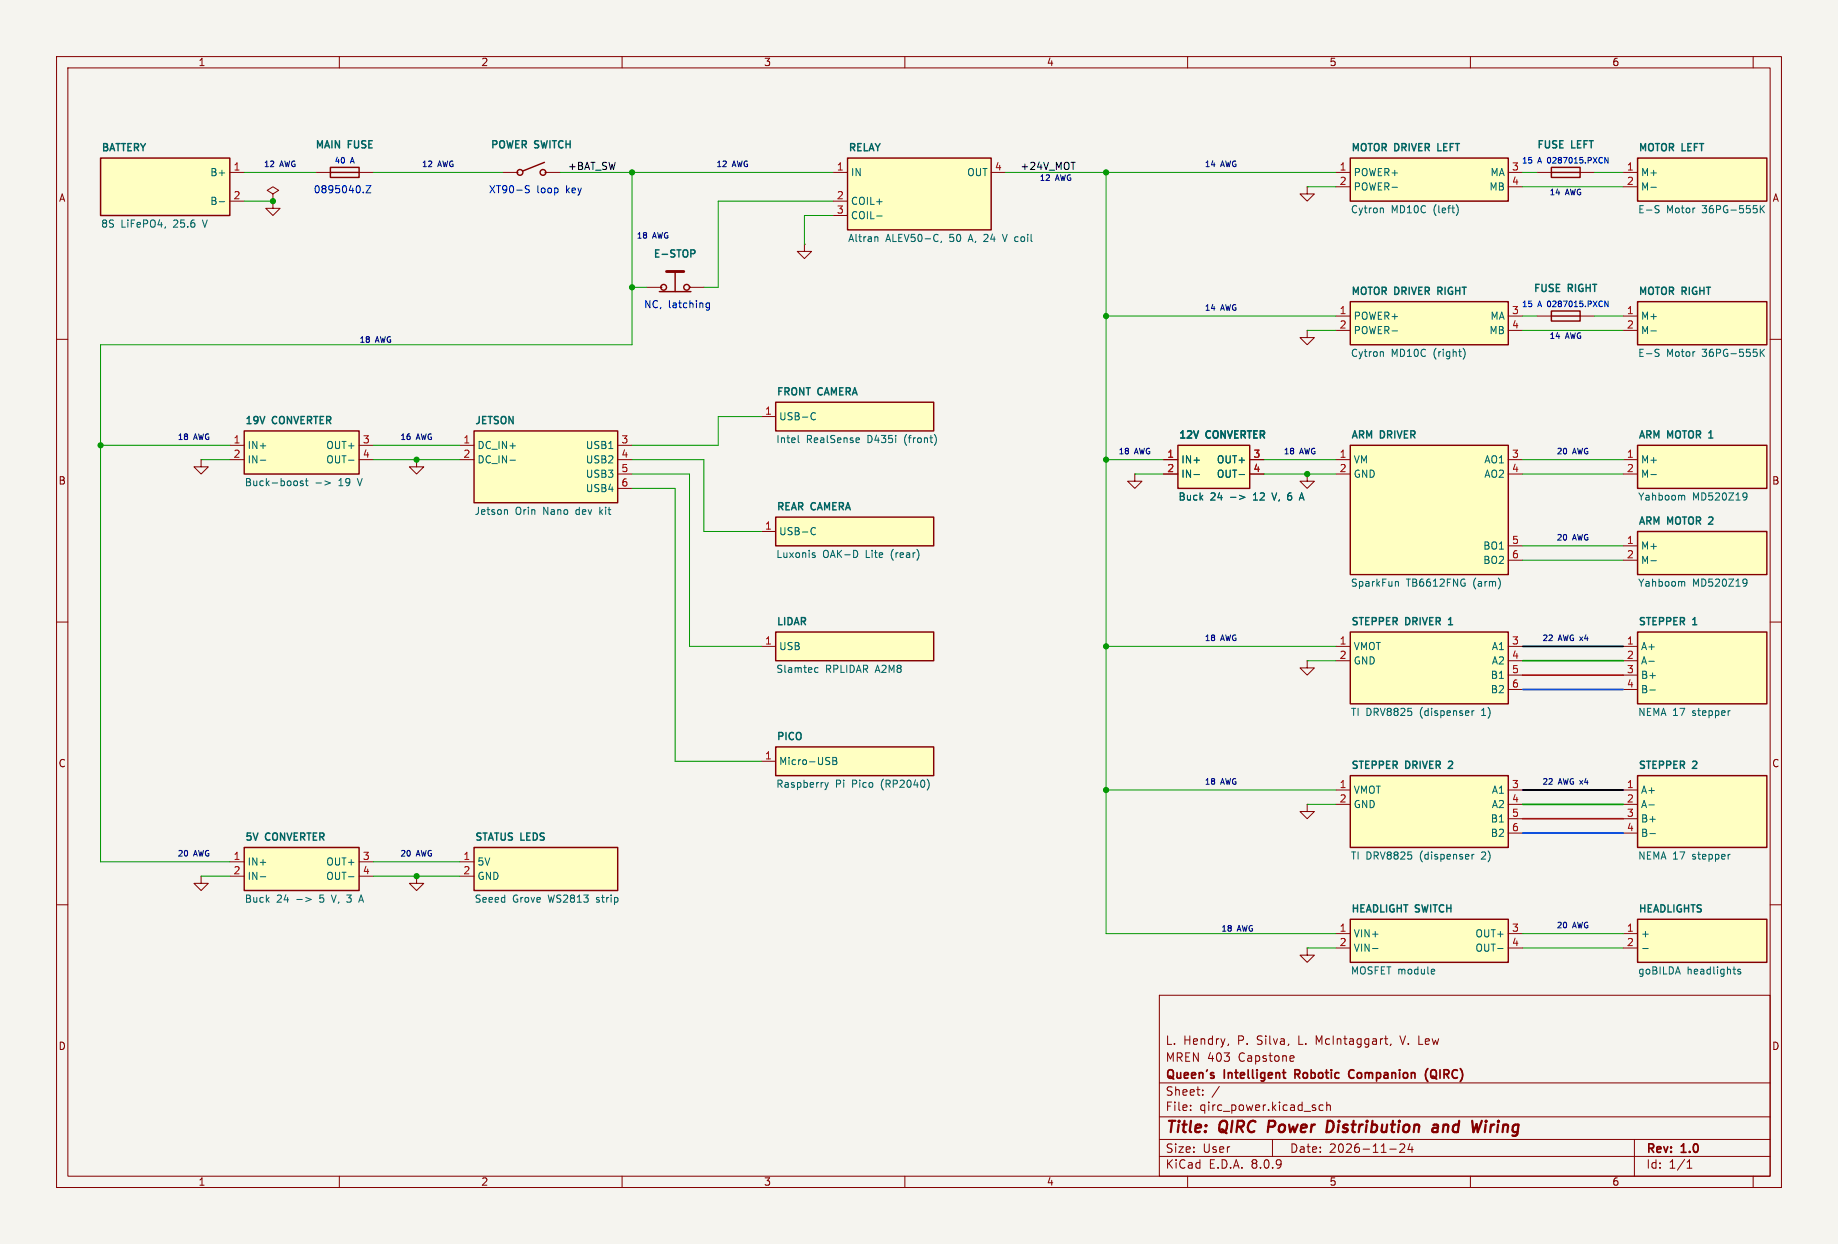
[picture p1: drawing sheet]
<svg xmlns="http://www.w3.org/2000/svg" width="325mm" height="220mm" viewBox="0 0 325 220" stroke-linecap="round" stroke-linejoin="round" font-family="sans-serif">
<path d="M0 0h325v220h-325z" fill="#f5f4ef" stroke="#f5f4ef" stroke-width=".18"/>
<g fill="none" stroke="#840000" stroke-width=".18">
<path d="M10 10h305v200h-305zM12 12h301v196h-301zM60 10v2M110 10v2M160 10v2M210 10v2M260 10v2M310 10v2M10 60h2M313 60h2M10 110h2M313 110h2"/>
<path d="M10 160h2M205 176h108v32h-108zM313 160h2M205 197.5h108M205 191.5h108M210.5 196.3v.1M210.5 195.5v.1M212.7 193.6v.1M212.7 192.8v.1M215.6 192.1l-1.3 2M217.2 184.6l-.1 .3M228.6 186.7l.2 .4-.7 .1"/>
<path d="M228.7 187.6l-.1 .1M234 195.5l-.5-.1-.3 .3v.4l.2 .2h.6M234.6 195.5l.2-.1 .4 .1v.9M234.6 194.9v1.5M244.8 183.7h.6M245.1 184.6l.3 .1M246 184.6l-.2 .3M247.5 183.2l.5 1.5M10 210h2M60 208v2M110 208v2M160 208v2"/>
<path d="M205 204.5h108M205 201.5h108M210 208v2M225 201.5v3M245.7 203.2h1.2M247.5 202.4l.6-.1 .2 .1 .1 .3-.9 1.1h.9M249.3 202.2l-.3 1.1h.9M249.7 202.8v1M260 208v2M289 201.5v6.5M298.3 206.6h.9M298.3 205.5l.4-.4v1.5"/>
<path d="M310 208v2M313 210h2"/>
</g>
<path d="M224.4 198.2l-.2 2M235.5 198.3l-.7-.1-.3 2h.5l.5-.3M253.5 199l.2-.1 .5 .1v1.2M254.3 199.4l-.7 .1a.4 .4 0 0 0-.3 .3 .4 .4 0 0 0 .2 .4l.7-.1M262 198.2l-.7 2M262.7 198.9l-.2 1.3M262.8 198.2v.2M262.8 198.2l-.1 .1 .1 .1M262.8 198.2l.1 .1-.1 .1" fill="none" stroke="#840000" stroke-width=".4"/>
<path d="M226.8 189.7h.5M227.1 190.6l.2 .1M229 190h.6M229.6 189.2h-.6v1.5M239.3 189.3a.74 .74 0 0 0-.9 .5 .74 .74 0 0 0 .6 .9l.3-.1M252.5 189a1.72 1.72 0 0 0 0 2.3M253.3 189.2l-.1 .1a.96 .96 0 0 0 .1 1.4" fill="none" stroke="#840000" stroke-width=".3"/>
<path d="M238.8 28h27.9v7.6h-27.9z" fill="#ffffc2"/>
<path d="M238.8 28h27.9v7.6h-27.9z" fill="none" stroke="#840000" stroke-width=".25"/>
<path d="M236.2 30.5h2.6M236.2 33h2.6M266.7 30.5h2.5M266.7 33h2.5M35.6 81.3v1.3h1.2l-1.2 1.2-1.3-1.2h1.3M35.6 81.3h.1M73.7 81.3v1.3h1.2l-1.2 1.2-1.3-1.2h1.3M73.7 81.3h.1" fill="none" stroke="#840000" stroke-width=".18"/>
<path d="M244.4 36.8l.2 .2v.6M246.1 33.1h1M257.6 36.2a1.49 1.49 0 0 1 0 1.9" fill="none" stroke="#006464" stroke-width=".18"/>
<path d="M43.2 149.9h20.3v7.6h-20.3z" fill="#ffffc2"/>
<path d="M43.2 149.9h20.3v7.6h-20.3z" fill="none" stroke="#840000" stroke-width=".25"/>
<path d="M40.6 152.4h2.6M40.6 155h2.6M63.5 152.4h2.5M63.5 155h2.5" fill="none" stroke="#840000" stroke-width=".18"/>
<path d="M46 155h1M52.5 159.1h1M54.1 158.7l.9 .4-.9 .3M58.6 158.3l.4 1.3M61.6 155h1M63.6 159.2h.6M63.9 158.3l-.5 1.3" fill="none" stroke="#006464" stroke-width=".18"/>
<path d="M137.2 132.1h27.9v5.1h-27.9z" fill="#ffffc2"/>
<path d="M137.2 132.1h27.9v5.1h-27.9z" fill="none" stroke="#840000" stroke-width=".25"/>
<path d="M134.6 134.6h2.6" fill="none" stroke="#840000" stroke-width=".18"/>
<path d="M145.9 138.4l.3 .8M146.2 139.2l-.3 .5M146.5 138.4l-.3 .8M147.3 133.9h.4l.2 .3-.2 .3 .2 .2 .1 .3-.3 .2h-.4zM147.3 134.5h.4M164 137.8a1.49 1.49 0 0 1 0 1.9" fill="none" stroke="#006464" stroke-width=".18"/>
<path d="M137.2 111.8h27.9v5.1h-27.9z" fill="#ffffc2"/>
<path d="M137.2 111.8h27.9v5.1h-27.9z" fill="none" stroke="#840000" stroke-width=".25"/>
<path d="M134.6 114.3h2.6" fill="none" stroke="#840000" stroke-width=".18"/>
<path d="M144.1 118.8l.2 .1h.3M144.6 118.1h-.3l-.2 .1" fill="none" stroke="#006464" stroke-width=".18"/>
<path d="M137.2 91.5h27.9v5h-27.9z" fill="#ffffc2"/>
<path d="M137.2 91.5h27.9v5h-27.9z" fill="none" stroke="#840000" stroke-width=".25"/>
<path d="M134.6 94h2.6" fill="none" stroke="#840000" stroke-width=".18"/>
<path d="M143.6 93.4l.3-.1 .3 .1M143.8 98.2h.3l.1 .2-.2 .2h-.3M143.8 97.8h.3M144.2 94.4l-.3 .2-.3-.1M151.6 97.6v.7" fill="none" stroke="#006464" stroke-width=".18"/>
<path d="M238.8 53.4h27.9v7.6h-27.9z" fill="#ffffc2"/>
<path d="M238.8 53.4h27.9v7.6h-27.9zM274.3 55h5.1v1.8h-5.1zM274.3 55.9h5.1" fill="none" stroke="#840000" stroke-width=".25"/>
<path d="M231.1 33v1.3h1.3l-1.3 1.3-1.2-1.3h1.2M231.1 33h.1M236.2 55.9h2.6M236.2 58.4h2.6M266.7 55.9h2.5M266.7 58.4h2.5M271.8 55.9h2.5M279.4 55.9h2.5M35.6 155v1.2h1.2l-1.2 1.3-1.3-1.3h1.3M35.6 155h.1" fill="none" stroke="#840000" stroke-width=".18"/>
<path d="M246.1 58.5h1M244.4 62.2l.2 .2v.6M258.7 61.6a1.46 1.46 0 0 1 0 1.9" fill="none" stroke="#006464" stroke-width=".18"/>
<path d="M289.6 53.4h22.8v7.6h-22.8z" fill="#ffffc2"/>
<path d="M289.6 53.4h22.8v7.6h-22.8z" fill="none" stroke="#840000" stroke-width=".25"/>
<path d="M287 55.9h2.6M287 58.4h2.6" fill="none" stroke="#840000" stroke-width=".18"/>
<path d="M291.9 58.5h1M292.9 62.4l.3 .1 .2 .3-.3 .2h-.3M292.9 61.8h.5M311.3 61.8v1.2M311.4 62.3l.6 .7M312 61.8l-.7 .7" fill="none" stroke="#006464" stroke-width=".18"/>
<path d="M289.6 78.8h22.8v7.6h-22.8z" fill="#ffffc2"/>
<path d="M289.6 78.8h22.8v7.6h-22.8z" fill="none" stroke="#840000" stroke-width=".25"/>
<path d="M287 81.3h2.6M287 83.8h2.6" fill="none" stroke="#840000" stroke-width=".18"/>
<path d="M291.9 83.9h1M297.5 87.6l.4 .2v.6M308.4 87.2l.4 .1a.84 .84 0 0 1-.3 1.1M308.9 87.7l-.2 .3h-.3" fill="none" stroke="#006464" stroke-width=".18"/>
<path d="M302.2 77.5h.7M302.3 76.5l-.1 .1" fill="none" stroke="#006464" stroke-width=".25"/>
<path d="M289.6 28h22.8v7.6h-22.8z" fill="#ffffc2"/>
<g fill="none" stroke="#840000" stroke-width=".25">
<path d="M274.3 29.6h5.1v1.8h-5.1zM274.3 30.5h5.1M289.6 28h22.8v7.6h-22.8zM116.6 51.6h5.6M116.8 50.8h.1M119.4 48v3.6M121.9 50.8h.1"/>
<circle cx="117.3" cy="50.8" r=".51"/>
<circle cx="121.4" cy="50.8" r=".51"/>
</g>
<path d="M271.8 30.5h2.5M279.4 30.5h2.5M287 30.5h2.6M287 33h2.6M114.3 50.8h2.5M121.9 50.8h2.6" fill="none" stroke="#840000" stroke-width=".18"/>
<path d="M291.9 33.1h1M292.9 37l.3 .1 .2 .3-.3 .2h-.3M292.9 36.4h.5M311.3 36.4v1.2M311.4 36.9l.6 .7M312 36.4l-.7 .7" fill="none" stroke="#006464" stroke-width=".18"/>
<path d="M117.9 48h3" fill="none" stroke="#840000" stroke-width=".51"/>
<path d="M122.2 44.2h.4l.3 .2-.1 .4-.6 .1" fill="none" stroke="#006464" stroke-width=".25"/>
<path d="M137.2 71.1h27.9v5.1h-27.9z" fill="#ffffc2"/>
<path d="M137.2 71.1h27.9v5.1h-27.9z" fill="none" stroke="#840000" stroke-width=".25"/>
<path d="M134.6 73.7h2.6M231.1 116.9v1.2h1.3l-1.3 1.3-1.2-1.3h1.2M231.1 116.9h.1" fill="none" stroke="#840000" stroke-width=".18"/>
<path d="M141.1 77v1.1l.2 .2M143.6 73h.3l.3 .1M144.2 74.1l-.3 .2-.3-.1M151.5 77.4l.4 .1 .1 .2-.6 .2M151.9 78.2l-.4 .1M165.3 76.9a1.49 1.49 0 0 1 0 1.8" fill="none" stroke="#006464" stroke-width=".18"/>
<path d="M289.6 111.8h22.8v12.7h-22.8z" fill="#ffffc2"/>
<path d="M289.6 111.8h22.8v12.7h-22.8z" fill="none" stroke="#840000" stroke-width=".25"/>
<path d="M287 114.3h2.6M287 116.9h2.6M287 119.4h2.6M287 121.9h2.6" fill="none" stroke="#840000" stroke-width=".18"/>
<path d="M291.6 116.9h.9M291.7 122h1M305.8 125.7h.1" fill="none" stroke="#006464" stroke-width=".18"/>
<path d="M289.6 94h22.8v7.6h-22.8z" fill="#ffffc2"/>
<path d="M289.6 94h22.8v7.6h-22.8z" fill="none" stroke="#840000" stroke-width=".25"/>
<path d="M287 96.5h2.6M287 99.1h2.6" fill="none" stroke="#840000" stroke-width=".18"/>
<path d="M291.9 99.2h1M297.5 102.8l.4 .2v.7M308.4 102.4l.4 .1a.84 .84 0 0 1-.3 1.2M308.9 103l-.2 .2h-.3" fill="none" stroke="#006464" stroke-width=".18"/>
<path d="M302.8 92l-.7 .7h.8" fill="none" stroke="#006464" stroke-width=".25"/>
<path d="M289.6 162.6h22.8v7.6h-22.8z" fill="#ffffc2"/>
<path d="M289.6 162.6h22.8v7.6h-22.8z" fill="none" stroke="#840000" stroke-width=".25"/>
<path d="M287 165.1h2.6M287 167.7h2.6" fill="none" stroke="#840000" stroke-width=".18"/>
<path d="M290.5 167.7h.9M307.8 171.5l-.3-.1-.2 .2v.2l.5 .1v.3h-.5" fill="none" stroke="#006464" stroke-width=".18"/>
<path d="M289.6 137.2h22.8v12.7h-22.8z" fill="#ffffc2"/>
<path d="M289.6 137.2h22.8v12.7h-22.8z" fill="none" stroke="#840000" stroke-width=".25"/>
<path d="M287 139.7h2.6M287 142.3h2.6M287 144.8h2.6M287 147.3h2.6M231.1 167.7v1.2h1.3l-1.3 1.3-1.2-1.3h1.2M231.1 167.7h.1" fill="none" stroke="#840000" stroke-width=".18"/>
<path d="M291.6 142.3h.9M291.7 147.4h1M305.8 151.1h.1" fill="none" stroke="#006464" stroke-width=".18"/>
<path d="M238.8 162.6h27.9v7.6h-27.9z" fill="#ffffc2"/>
<path d="M238.8 162.6h27.9v7.6h-27.9z" fill="none" stroke="#840000" stroke-width=".25"/>
<path d="M231.1 142.3v1.2h1.3l-1.3 1.3-1.2-1.3h1.2M231.1 142.3h.1M236.2 165.1h2.6M236.2 167.7h2.6M266.7 165.1h2.5M266.7 167.7h2.5" fill="none" stroke="#840000" stroke-width=".18"/>
<path d="M242.7 167.7h1M253.3 171.4l.3 .1 .1 .2-.6 .1M253.6 172.2l-.3 .1M264.8 167.7h1" fill="none" stroke="#006464" stroke-width=".18"/>
<path d="M238.8 137.2h27.9v12.7h-27.9z" fill="#ffffc2"/>
<path d="M238.8 137.2h27.9v12.7h-27.9z" fill="none" stroke="#840000" stroke-width=".25"/>
<path d="M231.1 58.4v1.3h1.3l-1.3 1.3-1.2-1.3h1.2M231.1 58.4h.1M236.2 139.7h2.6M266.7 139.7h2.5M236.2 142.3h2.6M266.7 142.3h2.5M266.7 144.8h2.5M266.7 147.3h2.5" fill="none" stroke="#840000" stroke-width=".18"/>
<path d="M256.8 135.2l-.7 .7h.8" fill="none" stroke="#006464" stroke-width=".25"/>
<path d="M260.3 151.1v.8M260.6 151.1l-.3 .2" fill="none" stroke="#006464" stroke-width=".18"/>
<path d="M238.8 111.8h27.9v12.7h-27.9z" fill="#ffffc2"/>
<path d="M238.8 111.8h27.9v12.7h-27.9z" fill="none" stroke="#840000" stroke-width=".25"/>
<path d="M236.2 114.3h2.6M236.2 116.9h2.6M266.7 114.3h2.5M266.7 116.9h2.5M266.7 119.4h2.5M266.7 121.9h2.5" fill="none" stroke="#840000" stroke-width=".18"/>
<path d="M256.1 110.5h.8M256.2 109.5l-.1 .1" fill="none" stroke="#006464" stroke-width=".25"/>
<path d="M260.3 125.7v.8M260.6 125.7l-.3 .2" fill="none" stroke="#006464" stroke-width=".18"/>
<path d="M238.8 78.8h27.9v22.8h-27.9z" fill="#ffffc2"/>
<path d="M238.8 78.8h27.9v22.8h-27.9z" fill="none" stroke="#840000" stroke-width=".25"/>
<path d="M231.1 83.8v1.3h1.3l-1.3 1.3-1.2-1.3h1.2M231.1 83.8h.1M236.2 81.3h2.6M236.2 83.8h2.6M266.7 81.3h2.5M266.7 83.8h2.5M266.7 96.5h2.5M266.7 99.1h2.5" fill="none" stroke="#840000" stroke-width=".18"/>
<path d="M246.9 102.8l.4 .2v.7M258.8 103.1h.3l-.1 .5" fill="none" stroke="#006464" stroke-width=".18"/>
<path d="M208.3 78.8h12.7v7.6h-12.7z" fill="#ffffc2"/>
<path d="M208.3 78.8h12.7v7.6h-12.7z" fill="none" stroke="#840000" stroke-width=".25"/>
<path d="M200.7 83.8v1.3h1.2l-1.2 1.3-1.3-1.3h1.3M200.7 83.8h.1M205.7 81.3h2.6M205.7 83.8h2.6M221 81.3h2.5M221 83.8h2.5M73.7 155v1.2h1.2l-1.2 1.3-1.3-1.3h1.3M73.7 155h.1" fill="none" stroke="#840000" stroke-width=".18"/>
<path d="M211.1 83.9h1M219.1 83.9h1M219.2 87.6l.9 .4-.9 .3M224.9 87.2l.4 1.2M229.9 88.1h.6M230.2 87.2l-.5 1.2" fill="none" stroke="#006464" stroke-width=".18"/>
<path d="M83.8 149.9h25.4v7.6h-25.4z" fill="#ffffc2"/>
<path d="M83.8 149.9h25.4v7.6h-25.4z" fill="none" stroke="#840000" stroke-width=".25"/>
<path d="M81.3 152.4h2.5M81.3 155h2.5" fill="none" stroke="#840000" stroke-width=".18"/>
<path d="M83.8 76.2h25.4v12.7h-25.4z" fill="#ffffc2"/>
<g fill="none" stroke="#840000" stroke-width=".25">
<path d="M58.4 29.6h5.1v1.8h-5.1zM58.4 30.5h5.1M91.4 30.5h.2M96.3 28.7l-3.8 1.5M96.4 30.5h.1M83.8 76.2h25.4v12.7h-25.4z"/>
<circle cx="91.9" cy="30.5" r=".51"/>
<circle cx="96" cy="30.5" r=".51"/>
</g>
<g fill="none" stroke="#840000" stroke-width=".18">
<path d="M48.3 34.3l1-.6-1-.7-1.1 .7 1.1 .6v1.3M48.3 35.6h.1M48.3 35.6v1.2h1.2l-1.2 1.3-1.3-1.3h1.3M55.9 30.5h2.5M63.5 30.5h2.5M88.9 30.5h2.5M96.5 30.5h2.6M81.3 78.8h2.5M109.2 78.8h2.6M81.3 81.3h2.5M109.2 81.3h2.6M109.2 83.8h2.6"/>
<path d="M109.2 86.4h2.6"/>
</g>
<path d="M89.4 90.1l.3 .2v.7M90.2 81.4h.9" fill="none" stroke="#006464" stroke-width=".18"/>
<path d="M17.8 28h22.8v10.1h-22.8z" fill="#ffffc2"/>
<path d="M17.8 28h22.8v10.1h-22.8z" fill="none" stroke="#840000" stroke-width=".25"/>
<path d="M40.6 30.5h2.6M40.6 35.6h2.6M142.2 43.2v1.3h1.3l-1.3 1.2-1.2-1.2h1.2M142.2 43.2h.1" fill="none" stroke="#840000" stroke-width=".18"/>
<path d="M38.8 35.7h.9" fill="none" stroke="#006464" stroke-width=".18"/>
<path d="M149.9 28h25.4v12.7h-25.4z" fill="#ffffc2"/>
<path d="M149.9 28h25.4v12.7h-25.4z" fill="none" stroke="#840000" stroke-width=".25"/>
<path d="M147.3 30.5h2.6M147.3 35.6h2.6M147.3 38.1h2.6M175.3 30.5h2.5" fill="none" stroke="#840000" stroke-width=".18"/>
<path d="M155 38.2h1M154.9 41.9l.3 .2v.6M166.5 42.7l-.1 .2M177.2 41.4l.5 1.3" fill="none" stroke="#006464" stroke-width=".18"/>
<path d="M43.2 76.2h20.3v7.6h-20.3z" fill="#ffffc2"/>
<path d="M43.2 76.2h20.3v7.6h-20.3z" fill="none" stroke="#840000" stroke-width=".25"/>
<path d="M48.3 35.6h.1M40.6 78.8h2.6M63.5 78.8h2.5M40.6 81.3h2.6M63.5 81.3h2.5M205.7 81.3h2.6M205.7 83.8h2.6M221 81.3h2.5M221 83.8h2.5M231.1 83.8h.1" fill="none" stroke="#840000" stroke-width=".18"/>
<g fill="none" stroke="#006464" stroke-width=".18">
<path d="M46 81.4h1M53.6 85.1h-.3l-.2 .1v.2l.5 .1v.3h-.5M54 85.1h.5M54.2 84.6v1.1l.3 .2M55.9 85.4h.9M57.4 85.1l1 .3-1 .4M61.6 81.4h1M211.1 83.9h1M219.1 83.9h1M219.2 87.6l.9 .4-.9 .3M224.9 87.2l.4 1.2M229.9 88.1h.6"/>
<path d="M230.2 87.2l-.5 1.2"/>
</g>
<path d="M189.4 28.7h.7" fill="none" stroke="#0f0f0f" stroke-width=".18"/>
<path d="M64.7 32.8h.9l-.9 1.3h.9M92.9 33.2l.7 .5-.2 .4-.5-.1M93.6 32.9l-.5-.1-.2 .3M283.8 27.8l.5 1v-1M125.4 53.6v1l-.2 .2h-.3M125.4 53.6h-.3l-.3 .2 .2 .6h.4M283.8 53.2l.5 1v-1" fill="none" stroke="#0000c2" stroke-width=".18"/>
<g fill="none" stroke="#009600" stroke-width=".18">
<path d="M43.2 30.5h12.7M43.2 35.6h5.1M66 30.5h22.9M99.1 30.5h48.2M111.8 30.5v30.5h-94v91.4h22.8M147.3 35.6h-20.3v15.2h-2.5M147.3 38.1h-5.1v5.1M177.8 30.5h58.4M195.6 30.5v134.6h40.6M231.1 33h5.1M269.2 30.5h2.6M269.2 33h17.8"/>
<path d="M281.9 30.5h5.1M111.8 50.8h2.5M195.6 55.9h40.6M231.1 58.4h5.1M269.2 58.4h17.8M269.2 55.9h2.6M281.9 55.9h5.1M17.8 78.8h22.8M66 78.8h15.3M134.6 73.7h-7.6v5.1h-15.2M35.6 81.3h5M66 81.3h15.3"/>
<path d="M111.8 83.8h10.1v30.5h12.7M111.8 81.3h12.7v12.7h10.1M111.8 86.4h7.6v48.2h15.2M195.6 81.3h10.1M200.7 83.8h5M223.5 83.8h12.7M223.5 81.3h12.7M269.2 83.8h17.8M269.2 81.3h17.8M269.2 96.5h17.8M269.2 99.1h17.8M195.6 114.3h40.6"/>
<path d="M231.1 116.9h5.1M195.6 139.7h40.6M35.6 155h5M66 152.4h15.3M66 155h15.3M231.1 142.3h5.1M231.1 167.7h5.1M269.2 167.7h17.8M269.2 165.1h17.8"/>
</g>
<path d="M269.2 116.9h17.8M269.2 142.3h17.8" fill="none" stroke="#009600" stroke-width=".3"/>
<path d="M269.2 119.4h17.8M269.2 144.8h17.8" fill="none" stroke="#c80000" stroke-width=".3"/>
<path d="M269.2 121.9h17.8M269.2 147.3h17.8" fill="none" stroke="#0046dc" stroke-width=".3"/>
<path d="M269.2 114.3h17.8M269.2 139.7h17.8" fill="none" stroke="#000" stroke-width=".3"/>
<g fill="#009600" stroke="#009600" stroke-width=".18">
<circle cx="111.8" cy="50.8" r=".46"/>
<circle cx="111.8" cy="30.5" r=".46"/>
<circle cx="17.8" cy="78.8" r=".46"/>
<circle cx="48.3" cy="35.6" r=".46"/>
<circle cx="195.6" cy="30.5" r=".46"/>
<circle cx="195.6" cy="55.9" r=".46"/>
<circle cx="73.7" cy="81.3" r=".46"/>
<circle cx="73.7" cy="155" r=".46"/>
<circle cx="195.6" cy="81.3" r=".46"/>
<circle cx="195.6" cy="114.3" r=".46"/>
<circle cx="195.6" cy="139.7" r=".46"/>
<circle cx="231.1" cy="83.8" r=".46"/>
</g>
<g font-size="2.8" fill="#840000">
<text x="206" y="200.9">Title:</text>
<text x="215.7" y="200.9">QIRC</text>
<text x="225" y="200.9">Power</text>
<text x="236.2" y="200.9">Distribution</text>
<text x="255.8" y="200.9">and</text>
<text x="263.5" y="200.9">Wiring</text>
</g>
<g font-size="2.1" fill="#840000">
<text x="206" y="185">L.</text>
<text x="209.2" y="185">Hendry,</text>
<text x="218.9" y="185">P.</text>
<text x="222.4" y="185">Silva,</text>
<text x="229.8" y="185">L.</text>
<text x="233.1" y="185">McIntaggart,</text>
<text x="248.2" y="185">V. Lew</text>
<text x="206" y="191.2">Queen's</text>
<text x="206" y="188">MREN 403</text>
<text x="216.5" y="191.2">Intelligent</text>
<text x="219" y="188">Capstone</text>
<text x="229.6" y="191.2">Robotic</text>
<text x="239.8" y="191.2">Companion</text>
<text x="253.9" y="191.2">(QIRC)</text>
<text x="206" y="196.7">File:</text>
<text x="206" y="194">Sheet:</text>
<text x="212.1" y="196.7">qirc_power.kicad_sch</text>
<text x="206" y="206.9">KiCad</text>
<text x="206" y="204.1">Size:</text>
<text x="212.7" y="204.1">User</text>
<text x="213.7" y="206.9">E.D.A.</text>
<text x="221.3" y="206.9">8.0.9</text>
<text x="228" y="204.1">Date:</text>
<text x="235" y="204.1">2026-11-24</text>
<text x="291" y="204.3">Rev:</text>
<text x="291" y="206.9">Id:</text>
<text x="295.1" y="206.9">1/1</text>
<text x="297.4" y="204.3">1.0</text>
</g>
<g font-size="1.8" fill="#840000">
<text x="35" y="11.9">1</text>
<text x="85" y="11.9">2</text>
<text x="135" y="11.9">3</text>
<text x="185" y="11.9">4</text>
<text x="235" y="11.9">5</text>
<text x="285" y="11.9">6</text>
<text x="10.3" y="35.9">A</text>
<text x="313.3" y="35.9">A</text>
<text x="10.3" y="85.9">B</text>
<text x="313.3" y="85.9">B</text>
<text x="10.3" y="135.9">C</text>
<text x="313.3" y="135.9">C</text>
<text x="10.3" y="185.9">D</text>
<text x="313.3" y="185.9">D</text>
<text x="35" y="209.9">1</text>
<text x="85" y="209.9">2</text>
<text x="135" y="209.9">3</text>
<text x="185" y="209.9">4</text>
<text x="235" y="209.9">5</text>
<text x="285" y="209.9">6</text>
</g>
<g font-size="1.8" fill="#006464">
<text x="17.8" y="27.1">BATTERY</text>
<text x="55.6" y="26.6">MAIN</text>
<text x="61.5" y="26.6">FUSE</text>
<text x="86.6" y="26.6">POWER</text>
<text x="94.5" y="26.6">SWITCH</text>
<text x="149.9" y="27.1">RELAY</text>
<text x="238.8" y="27.1">MOTOR</text>
<text x="246.6" y="27.1">DRIVER</text>
<text x="254.7" y="27.1">LEFT</text>
<text x="271.6" y="26.6">FUSE</text>
<text x="277.9" y="26.6">LEFT</text>
<text x="289.6" y="27.1">MOTOR</text>
<text x="297.4" y="27.1">LEFT</text>
<text x="37.1" y="31.4">B+</text>
<text x="150.4" y="31.4">IN</text>
<text x="170.9" y="31.4">OUT</text>
<text x="239.3" y="31.4">POWER+</text>
<text x="239.3" y="33.9">POWER-</text>
<text x="263.3" y="33.9">MB</text>
<text x="263.4" y="31.4">MA</text>
<text x="290.1" y="31.4">M+</text>
<text x="290.1" y="33.9">M-</text>
<text x="17.8" y="40.5">8S</text>
<text x="21.4" y="40.5">LiFePO4,</text>
<text x="30.8" y="40.5">25.6</text>
<text x="36.2" y="40.5">V</text>
<text x="37.1" y="36.4">B-</text>
<text x="150.4" y="36.4">COIL+</text>
<text x="150.4" y="39">COIL-</text>
<text x="238.8" y="37.9">Cytron</text>
<text x="246" y="37.9">MD10C</text>
<text x="253.6" y="37.9">(left)</text>
<text x="289.6" y="37.9">E-S</text>
<text x="294.7" y="37.9">Motor</text>
<text x="301.1" y="37.9">36PG-555K</text>
<text x="115.4" y="45.9">E-STOP</text>
<text x="149.9" y="43">Altran</text>
<text x="156.6" y="43">ALEV50-C,</text>
<text x="168" y="43">50</text>
<text x="171.6" y="43">A, 24</text>
<text x="178" y="43">V coil</text>
<text x="238.8" y="52.5">MOTOR</text>
<text x="246.6" y="52.5">DRIVER</text>
<text x="254.7" y="52.5">RIGHT</text>
<text x="271" y="52">FUSE</text>
<text x="277.3" y="52">RIGHT</text>
<text x="289.6" y="52.5">MOTOR</text>
<text x="297.4" y="52.5">RIGHT</text>
<text x="239.3" y="56.8">POWER+</text>
<text x="239.3" y="59.3">POWER-</text>
<text x="263.3" y="59.3">MB</text>
<text x="263.4" y="56.8">MA</text>
<text x="290.1" y="56.8">M+</text>
<text x="290.1" y="59.3">M-</text>
<text x="238.8" y="63.3">Cytron</text>
<text x="246" y="63.3">MD10C</text>
<text x="253.6" y="63.3">(right)</text>
<text x="289.6" y="63.3">E-S</text>
<text x="294.7" y="63.3">Motor</text>
<text x="301.1" y="63.3">36PG-555K</text>
<text x="137.2" y="70.3">FRONT</text>
<text x="144.6" y="70.3">CAMERA</text>
<text x="43.2" y="75.4">19V</text>
<text x="48.2" y="75.4">CONVERTER</text>
<text x="83.8" y="75.4">JETSON</text>
<text x="137.7" y="74.5">USB-C</text>
<text x="208.3" y="77.9">12V</text>
<text x="213.3" y="77.9">CONVERTER</text>
<text x="238.8" y="77.9">ARM</text>
<text x="244" y="77.9">DRIVER</text>
<text x="289.6" y="77.9">ARM</text>
<text x="294.8" y="77.9">MOTOR</text>
<text x="302.7" y="77.9">1</text>
<text x="43.7" y="79.6">IN+</text>
<text x="43.7" y="82.2">IN-</text>
<text x="57.6" y="79.6">OUT+</text>
<text x="57.6" y="82.2">OUT-</text>
<text x="84.3" y="79.6">DC_IN+</text>
<text x="84.3" y="82.2">DC_IN-</text>
<text x="103.5" y="79.6">USB1</text>
<text x="103.5" y="82.2">USB2</text>
<text x="137.2" y="78.6">Intel</text>
<text x="142.6" y="78.6">RealSense</text>
<text x="153.5" y="78.6">D435i</text>
<text x="160.2" y="78.6">(front)</text>
<text x="208.8" y="82.2">IN+</text>
<text x="215.1" y="82.2">OUT+</text>
<text x="239.3" y="82.2">VM</text>
<text x="262.4" y="82.2">AO1</text>
<text x="290.1" y="82.2">M+</text>
<text x="43.2" y="86.2">Buck-boost</text>
<text x="60" y="86.2">19</text>
<text x="63.6" y="86.2">V</text>
<text x="103.5" y="84.7">USB3</text>
<text x="103.5" y="87.2">USB4</text>
<text x="208.3" y="88.7">Buck</text>
<text x="208.8" y="84.7">IN-</text>
<text x="214" y="88.7">24</text>
<text x="215.1" y="84.7">OUT-</text>
<text x="217.6" y="88.7">-&gt;</text>
<text x="221.9" y="88.7">12</text>
<text x="225.5" y="88.7">V, 6</text>
<text x="230.7" y="88.7">A</text>
<text x="239.3" y="84.7">GND</text>
<text x="262.4" y="84.7">AO2</text>
<text x="289.6" y="88.7">Yahboom</text>
<text x="290.1" y="84.7">M-</text>
<text x="299.3" y="88.7">MD520Z19</text>
<text x="83.8" y="91.3">Jetson</text>
<text x="91.1" y="91.3">Orin</text>
<text x="96.1" y="91.3">Nano</text>
<text x="102.1" y="91.3">dev</text>
<text x="106.5" y="91.3">kit</text>
<text x="137.2" y="90.6">REAR</text>
<text x="137.7" y="94.9">USB-C</text>
<text x="143.4" y="90.6">CAMERA</text>
<text x="289.6" y="93.1">ARM</text>
<text x="294.8" y="93.1">MOTOR</text>
<text x="302.7" y="93.1">2</text>
<text x="137.2" y="98.9">Luxonis</text>
<text x="145.5" y="98.9">OAK-D</text>
<text x="153.2" y="98.9">Lite</text>
<text x="157.8" y="98.9">(rear)</text>
<text x="262.2" y="97.4">BO1</text>
<text x="262.2" y="99.9">BO2</text>
<text x="290.1" y="97.4">M+</text>
<text x="290.1" y="99.9">M-</text>
<text x="238.8" y="104">SparkFun</text>
<text x="248.6" y="104">TB6612FNG</text>
<text x="260.6" y="104">(arm)</text>
<text x="289.6" y="104">Yahboom</text>
<text x="299.3" y="104">MD520Z19</text>
<text x="137.2" y="110.9">LIDAR</text>
<text x="238.8" y="110.9">STEPPER</text>
<text x="248.5" y="110.9">DRIVER</text>
<text x="256.6" y="110.9">1</text>
<text x="289.6" y="110.9">STEPPER</text>
<text x="299.3" y="110.9">1</text>
<text x="137.2" y="119.2">Slamtec</text>
<text x="137.7" y="115.2">USB</text>
<text x="146" y="119.2">RPLIDAR</text>
<text x="154.9" y="119.2">A2M8</text>
<text x="239.3" y="115.2">VMOT</text>
<text x="239.3" y="117.7">GND</text>
<text x="263.7" y="115.2">A1</text>
<text x="263.7" y="117.7">A2</text>
<text x="290.1" y="115.2">A+</text>
<text x="290.1" y="117.7">A-</text>
<text x="263.5" y="120.3">B1</text>
<text x="263.5" y="122.8">B2</text>
<text x="290.1" y="120.3">B+</text>
<text x="290.1" y="122.8">B-</text>
<text x="137.2" y="131.2">PICO</text>
<text x="238.8" y="126.8">TI DRV8825</text>
<text x="251.2" y="126.8">(dispenser</text>
<text x="262.2" y="126.8">1)</text>
<text x="289.6" y="126.8">NEMA 17</text>
<text x="299.3" y="126.8">stepper</text>
<text x="137.7" y="135.5">Micro-USB</text>
<text x="238.8" y="136.3">STEPPER</text>
<text x="248.5" y="136.3">DRIVER</text>
<text x="256.6" y="136.3">2</text>
<text x="289.6" y="136.3">STEPPER</text>
<text x="299.3" y="136.3">2</text>
<text x="137.2" y="139.5">Raspberry</text>
<text x="147.7" y="139.5">Pi</text>
<text x="150.8" y="139.5">Pico</text>
<text x="156" y="139.5">(RP2040)</text>
<text x="239.3" y="140.6">VMOT</text>
<text x="239.3" y="143.1">GND</text>
<text x="263.7" y="140.6">A1</text>
<text x="263.7" y="143.1">A2</text>
<text x="290.1" y="140.6">A+</text>
<text x="290.1" y="143.1">A-</text>
<text x="43.2" y="149">5V</text>
<text x="47" y="149">CONVERTER</text>
<text x="83.8" y="149">STATUS LEDS</text>
<text x="263.5" y="145.7">B1</text>
<text x="263.5" y="148.2">B2</text>
<text x="290.1" y="145.7">B+</text>
<text x="290.1" y="148.2">B-</text>
<text x="43.7" y="153.3">IN+</text>
<text x="43.7" y="155.8">IN-</text>
<text x="57.6" y="153.3">OUT+</text>
<text x="57.6" y="155.8">OUT-</text>
<text x="84.3" y="153.3">5V</text>
<text x="84.3" y="155.8">GND</text>
<text x="238.8" y="152.2">TI DRV8825</text>
<text x="251.2" y="152.2">(dispenser</text>
<text x="262.2" y="152.2">2)</text>
<text x="289.6" y="152.2">NEMA 17</text>
<text x="299.3" y="152.2">stepper</text>
<text x="43.2" y="159.8">Buck</text>
<text x="48.9" y="159.8">24</text>
<text x="56.8" y="159.8">5</text>
<text x="59.2" y="159.8">V, 3</text>
<text x="64.4" y="159.8">A</text>
<text x="83.8" y="159.8">Seeed</text>
<text x="90.6" y="159.8">Grove</text>
<text x="97.1" y="159.8">WS2813</text>
<text x="105.7" y="159.8">strip</text>
<text x="238.8" y="161.7">HEADLIGHT SWITCH</text>
<text x="289.6" y="161.7">HEADLIGHTS</text>
<text x="239.3" y="166">VIN+</text>
<text x="260.8" y="166">OUT+</text>
<text x="290.1" y="166">+</text>
<text x="238.8" y="172.5">MOSFET module</text>
<text x="239.3" y="168.5">VIN-</text>
<text x="260.8" y="168.5">OUT-</text>
<text x="289.6" y="172.5">goBILDA</text>
<text x="298.3" y="172.5">headlights</text>
</g>
<g font-size="1.8" fill="#a90000">
<text x="41.2" y="30.2">1</text>
<text x="41.2" y="35.3">2</text>
<text x="147.9" y="30.2">1</text>
<text x="147.9" y="35.3">2</text>
<text x="175.8" y="30.2">4</text>
<text x="236.8" y="30.2">1</text>
<text x="236.8" y="32.8">2</text>
<text x="267.3" y="30.2">3</text>
<text x="267.3" y="32.8">4</text>
<text x="287.6" y="30.2">1</text>
<text x="287.6" y="32.8">2</text>
<text x="147.9" y="37.9">3</text>
<text x="236.8" y="55.6">1</text>
<text x="236.8" y="58.2">2</text>
<text x="267.3" y="55.6">3</text>
<text x="267.3" y="58.2">4</text>
<text x="287.6" y="55.6">1</text>
<text x="287.6" y="58.2">2</text>
<text x="135.2" y="73.4">1</text>
<text x="41.2" y="78.5">1</text>
<text x="41.2" y="81">2</text>
<text x="64.1" y="78.5">3</text>
<text x="64.1" y="81">4</text>
<text x="81.8" y="78.5">1</text>
<text x="81.8" y="81">2</text>
<text x="109.8" y="78.5">3</text>
<text x="109.8" y="81">4</text>
<text x="109.8" y="83.6">5</text>
<text x="206.3" y="81">1</text>
<text x="206.3" y="83.6">2</text>
<text x="221.5" y="81">3</text>
<text x="221.5" y="83.6">4</text>
<text x="236.8" y="81">1</text>
<text x="236.8" y="83.6">2</text>
<text x="267.3" y="81">3</text>
<text x="267.3" y="83.6">4</text>
<text x="287.6" y="81">1</text>
<text x="287.6" y="83.6">2</text>
<text x="109.8" y="86.1">6</text>
<text x="135.2" y="93.7">1</text>
<text x="267.3" y="96.3">5</text>
<text x="267.3" y="98.8">6</text>
<text x="287.6" y="96.3">1</text>
<text x="287.6" y="98.8">2</text>
<text x="135.2" y="114.1">1</text>
<text x="236.8" y="114.1">1</text>
<text x="236.8" y="116.6">2</text>
<text x="267.3" y="114.1">3</text>
<text x="267.3" y="116.6">4</text>
<text x="267.3" y="119.1">5</text>
<text x="287.6" y="114.1">1</text>
<text x="287.6" y="116.6">2</text>
<text x="287.6" y="119.1">3</text>
<text x="267.3" y="121.7">6</text>
<text x="287.6" y="121.7">4</text>
<text x="135.2" y="134.4">1</text>
<text x="236.8" y="139.5">1</text>
<text x="236.8" y="142">2</text>
<text x="267.3" y="139.5">3</text>
<text x="267.3" y="142">4</text>
<text x="287.6" y="139.5">1</text>
<text x="287.6" y="142">2</text>
<text x="267.3" y="144.5">5</text>
<text x="267.3" y="147.1">6</text>
<text x="287.6" y="144.5">3</text>
<text x="287.6" y="147.1">4</text>
<text x="41.2" y="152.2">1</text>
<text x="41.2" y="154.7">2</text>
<text x="64.1" y="152.2">3</text>
<text x="64.1" y="154.7">4</text>
<text x="81.8" y="152.2">1</text>
<text x="81.8" y="154.7">2</text>
<text x="236.8" y="164.9">1</text>
<text x="236.8" y="167.4">2</text>
<text x="267.3" y="164.9">3</text>
<text x="267.3" y="167.4">4</text>
<text x="287.6" y="164.9">1</text>
<text x="287.6" y="167.4">2</text>
</g>
<g font-size="1.8" fill="#0000c2">
<text x="55.4" y="34.5">0895040.Z</text>
<text x="86.4" y="34.5">XT90-S</text>
<text x="94.9" y="34.5">loop</text>
<text x="100.2" y="34.5">key</text>
<text x="113.8" y="54.8">NC,</text>
<text x="118.2" y="54.8">latching</text>
</g>
<g font-size="1.8" fill="#0f0f0f">
<text x="100.3" y="30.1">+BAT_SW</text>
<text x="180.3" y="30.1">+24V_MOT</text>
</g>
<g font-size="1.4" fill="#000084">
<text x="46.6" y="29.6">12</text>
<text x="49.5" y="29.6">AWG</text>
<text x="74.5" y="29.6">12</text>
<text x="77.4" y="29.6">AWG</text>
<text x="126.6" y="29.6">12</text>
<text x="129.5" y="29.6">AWG</text>
<text x="212.9" y="29.6">14</text>
<text x="215.9" y="29.6">AWG</text>
<text x="183.7" y="32.3">12</text>
<text x="186.7" y="32.3">AWG</text>
<text x="273.9" y="34.9">14</text>
<text x="276.8" y="34.9">AWG</text>
<text x="112.5" y="42.4">18</text>
<text x="115.4" y="42.4">AWG</text>
<text x="212.9" y="55">14</text>
<text x="215.9" y="55">AWG</text>
<text x="63.5" y="60.8">18</text>
<text x="66.4" y="60.8">AWG</text>
<text x="273.9" y="60.3">14</text>
<text x="276.8" y="60.3">AWG</text>
<text x="31.3" y="77.9">18</text>
<text x="34.3" y="77.9">AWG</text>
<text x="70.7" y="77.9">16</text>
<text x="73.6" y="77.9">AWG</text>
<text x="197.7" y="80.4">18</text>
<text x="200.6" y="80.4">AWG</text>
<text x="226.9" y="80.4">18</text>
<text x="229.8" y="80.4">AWG</text>
<text x="275.2" y="80.4">20</text>
<text x="278.1" y="80.4">AWG</text>
<text x="275.2" y="95.6">20</text>
<text x="278.1" y="95.6">AWG</text>
<text x="212.9" y="113.4">18</text>
<text x="215.9" y="113.4">AWG</text>
<text x="272.6" y="113.4">22</text>
<text x="275.6" y="113.4">AWG x4</text>
<text x="212.9" y="138.8">18</text>
<text x="215.9" y="138.8">AWG</text>
<text x="272.6" y="138.8">22</text>
<text x="275.6" y="138.8">AWG x4</text>
<text x="31.3" y="151.5">20</text>
<text x="34.3" y="151.5">AWG</text>
<text x="70.7" y="151.5">20</text>
<text x="73.6" y="151.5">AWG</text>
<text x="215.9" y="165">18</text>
<text x="218.8" y="165">AWG</text>
<text x="275.2" y="164.2">20</text>
<text x="278.1" y="164.2">AWG</text>
</g>
<g font-size="1.4" fill="#0000c2">
<text x="59.1" y="29">40</text>
<text x="62" y="29">A</text>
<text x="269" y="29">15</text>
<text x="271.9" y="29">A 0287015.PXCN</text>
<text x="269" y="54.4">15</text>
<text x="271.9" y="54.4">A 0287015.PXCN</text>
</g>
</svg>
